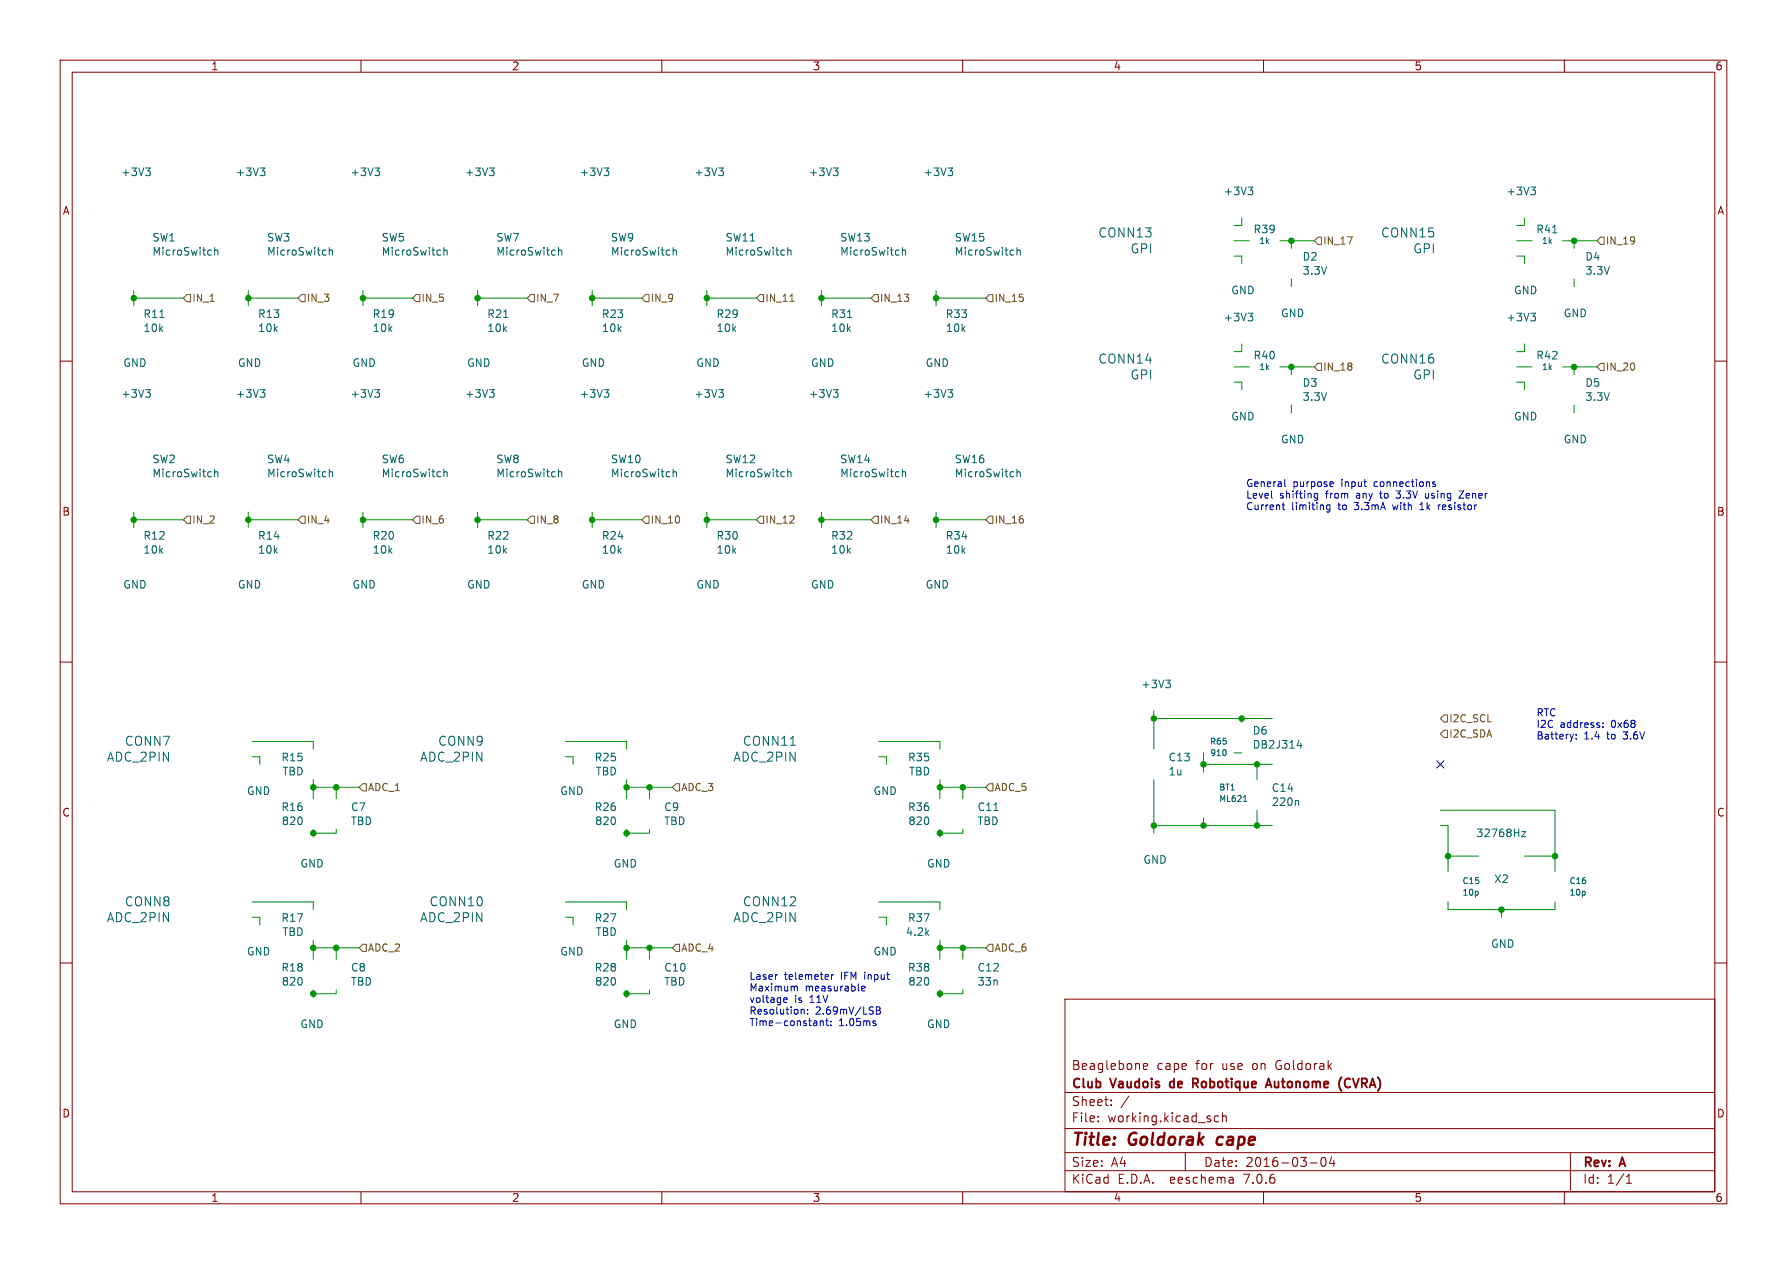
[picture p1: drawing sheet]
<svg xmlns="http://www.w3.org/2000/svg" width="297mm" height="210mm" viewBox="0 0 297 210" stroke-linecap="round" stroke-linejoin="round" font-family="sans-serif">
<g fill="none" stroke="#840000" stroke-width=".17">
<path d="M10 10h277v190h-277zM12 12h273v186h-273zM60 10v2M110 10v2M160 10v2M210 10v2M260 10v2M10 60h2M285 60h2M10 110h2M285 110h2M10 160h2"/>
<path d="M285 160h2M177 166h108v32h-108zM190 177.2l.7-.1v-.3l-.5-.1-.2 .2 .1 .7h.6M60 198v2M110 198v2M160 198v2M177 194.5h108M177 191.5h108M177 187.5h108M177 181.5h108M182.5 186.3v.1M182.5 185.5v.1"/>
<path d="M184.7 183.6v.1M184.7 182.8v.1M187.6 182.1l-1.3 2M197 191.5v3M202.5 185.5l-.4-.1-.3 .3v.4l.2 .2h.5M203.2 185.5l.2-.1 .3 .1 .1 .9M203.2 184.9v1.5M204.9 195.7l.1 .9M205 196.5l-.2 .1M205 196h-.2M210 198v2M217.7 193.2h1.2"/>
<path d="M219.7 192.4l.2-.1a.81 .81 0 0 1 .3 1.4l-.2 .1a.81 .81 0 0 1-.3-1.4zM221.3 192.2l-.3 1.1h.9M221.7 192.8v1M260 198v2M261 191.5v6.5M270.3 196.6h.9M270.3 195.5l.4-.4v1.5"/>
</g>
<path d="M202.4 189.1l-.2 .7 .3 .4" fill="none" stroke="#840000" stroke-width=".4"/>
<path d="M194.5 179.8v.7M198.6 180l.5 .7M199 179.3l-.7-.1v1.5M199 179.9l-.7 .1M223 179h-.1M224.4 179.3a.6 .6 0 0 0-.7 0 .6 .6 0 0 0-.2 .7 .56 .56 0 0 0 .3 .6 .56 .56 0 0 0 .6-.1M210.3 180.7l.5-1.5 .5 1.5M210.5 180.3h.7" fill="none" stroke="#840000" stroke-width=".3"/>
<g fill="none" stroke="#725600" stroke-width=".17">
<path d="M219 39.4h.6v1.2h-.6l-.6-.6zM266 39.4h.6v1.2h-.6l-.6-.6zM31.1 48.9h.6v1.2h-.6l-.6-.6zM50.1 48.9h.6v1.2h-.6l-.6-.6zM69.2 48.9h.6v1.2h-.6l-.6-.6zM88.2 48.9h.6v1.2h-.6l-.6-.6zM107.3 48.9h.6v1.2h-.6l-.6-.6zM126.3 48.9h.6v1.2h-.6l-.6-.6zM131.3 50.1h.7M145.4 48.9h.6v1.2h-.6l-.6-.6zM164.4 48.9h.6v1.2h-.6l-.6-.6zM219 60.4h.6v1.2h-.6l-.6-.6z"/>
<path d="M266 60.4h.6v1.2h-.6l-.6-.6zM31.1 85.8h.6v1.2h-.6l-.6-.6zM50.1 85.8h.6v1.2h-.6l-.6-.6zM69.2 85.8h.6v1.2h-.6l-.6-.6zM88.2 85.8h.6v1.2h-.6l-.6-.6zM107.3 85.8h.6v1.2h-.6l-.6-.6zM126.3 85.8h.6v1.2h-.6l-.6-.6zM145.4 85.8h.6v1.2h-.6l-.6-.6zM164.4 85.8h.6v1.2h-.6l-.6-.6zM240 118.8h.6v1.2h-.6l-.6-.6zM60.3 130.2h.6v1.2h-.6l-.6-.6zM112.4 130.2h.6v1.2h-.6l-.6-.6z"/>
<path d="M164.4 130.2h.6v1.2h-.6l-.6-.6zM240 121.3h.6v1.2h-.6l-.6-.6zM60.3 156.9h.6v1.2h-.6l-.6-.6zM112.4 156.9h.6v1.2h-.6l-.6-.6zM164.4 156.9h.6v1.2h-.6l-.6-.6z"/>
</g>
<g fill="none" stroke="#0000c2" stroke-width=".17">
<path d="M213.5 79.6v1.1l.2 .1M211.4 82.7l.1 .1M213.1 83.9h.4M213.2 83.5v1l.3 .2M218.4 82.5l.3 .3 .3-.1M219 82v.9l-.1 .2M219 82h-.3l-.3 .2M221 83.9h-.3l-.2 .2 .1 .5h.4M221 83.9v1l-.2 .2-.3-.1M221.2 80l.3 .1 .1 .2-.6 .1M221.5 80.8h-.3M229.3 82h.4"/>
<path d="M231.4 83.9l.3 .8M232 82.7l.5 .1M236 84.7h.7M236 83.8l.3-.3v1.2M236.9 82l.1 .7 .2 .1 .2-.1M238.1 80.3l.5 .3-.2 .2h-.3M238.5 80.1l-.2-.1-.2 .2M239.4 83.9l-.3 .2M242.5 81.6h.8l-.8 1.2h.8M261.5 122l-.3 .8M262 122.7v.1M262 122v.2"/>
<path d="M266.4 120.8v.1M266.4 120.1v.1M129.1 161.9h.1M130.3 166.5h.5M130.3 165.8h.3l.2 .3-.6 .1M132.1 163.9h.4v.7M133.2 167.7h.4l.1 .8M134.2 168.4v.1M134.2 167.7v.2M136.3 169.6v.8M136.3 169.7l.2-.1 .3 .1v.7M137.2 169.6h.5"/>
<path d="M137.4 169.2v1l.3 .2M138.1 170.3v.1M138.1 169.7v.1M138.2 161.9v.8M138.5 161.9l-.3 .3M143.2 164.2l.6-.1-.1-.2-.3-.1-.2 .2 .1 .6h.4M145.3 169.6l.2 .1M145.3 170l.2 .1 .1 .1-.2 .2h-.2M145.7 167.3h.3l.3 .2-.3 .4 .3 .1v.3l-.2 .2h-.4zM145.7 167.9h.3"/>
</g>
<g fill="none" stroke="#009600" stroke-width=".17">
<path d="M206.4 36.2v1.3h-1.3M253.4 36.2v1.3h-1.3M22.2 48.3v2.5M22.2 49.5h8.3M41.3 49.5h8.2M41.3 48.3v2.5M60.3 49.5h8.3M60.3 48.3v2.5M79.4 49.5h8.2M79.4 48.3v2.5M98.4 49.5h8.3M98.4 48.3v2.5"/>
<path d="M117.5 48.3v2.5M117.5 49.5h8.2M136.5 48.3v2.5M136.5 49.5h8.3M155.6 48.3v2.5M155.6 49.5h8.2M205.1 40h2.5M205.1 42.5h1.3v1.3M206.4 57.2v1.2h-1.3M212.7 40h5.7M214.6 40v1.3M214.6 46.4v1.2"/>
<path d="M252.1 40h2.5M252.1 42.5h1.3v1.3M253.4 57.2v1.2h-1.3M259.7 40h5.7M261.6 40v1.3M261.6 46.4v1.2M205.1 63.5h1.3v1.3M205.1 61h2.5M212.7 61h5.7M214.6 61v1.2M214.6 67.3v1.3M252.1 63.5h1.3v1.3"/>
<path d="M252.1 61h2.5M259.7 61h5.7M261.6 61v1.2M261.6 67.3v1.3M22.2 86.4h8.3M22.2 85.1v2.5M41.3 86.4h8.2M41.3 85.1v2.5M60.3 86.4h8.3M60.3 85.1v2.5M79.4 86.4h8.2M79.4 85.1v2.5"/>
<path d="M98.4 86.4h8.3M98.4 85.1v2.5M117.5 85.1v2.5M117.5 86.4h8.2M136.5 86.4h8.3M136.5 85.1v2.5M155.6 86.4h8.2M155.6 85.1v2.5M191.8 118.1v6.4M191.8 119.4h19.7M206.4 119.4v.6M41.9 123.2h10.2v1.3"/>
<path d="M41.9 125.7h1.3v1.3M52.1 130.8h7.6M52.1 129.5v3.2M52.1 137.8v1.3M55.9 130.8v1.9M55.9 137.8v.6h-3.8M94 123.2h10.1v1.3M94 125.7h1.2v1.3M104.1 129.5v3.2M104.1 137.8v1.3M104.1 130.8h7.7M107.9 137.8v.6h-3.8"/>
<path d="M107.9 130.8v1.9M146 125.7h1.3v1.3M146 123.2h10.2v1.3M156.2 130.8h7.6M156.2 129.5v3.2M156.2 137.8v1.3M160 137.8v.6h-3.8M160 130.8v1.9M191.8 129.5v8.9M191.8 137.2h19.7M200 125.1v3.2M200 135.9v1.3"/>
<path d="M200 127h11.5M205.1 125.1h1.3M208.9 127v2.5M208.9 134.6v2.6M239.4 137.2h1.3v7.6M239.4 134.6h19v10.2M41.9 149.9h10.2v1.2M41.9 152.4h1.3v1.3M52.1 156.2v3.2M52.1 157.5h7.6M55.9 157.5v1.9M94 149.9h10.1v1.2"/>
<path d="M94 152.4h1.2v1.3M104.1 156.2v3.2M104.1 157.5h7.7M107.9 157.5v1.9M146 152.4h1.3v1.3M146 149.9h10.2v1.2M156.2 157.5h7.6M156.2 156.2v3.2M160 157.5v1.9M240.7 149.9v1.2h17.7v-1.2M240.7 142.2h5M249.6 151.1v1.3"/>
<path d="M253.4 142.2h5M52.1 164.5v1.2M55.9 164.5v.6h-3.8M104.1 164.5v1.2M107.9 164.5v.6h-3.8M156.2 164.5v1.2M160 164.5v.6h-3.8"/>
</g>
<path d="M238.8 126.4l1.2 1.2M240 126.4l-1.2 1.2" fill="none" stroke="#000084" stroke-width=".17"/>
<g fill="none" stroke="#006464" stroke-width=".17">
<path d="M24.2 27.9h.8l-.4 .5M24.7 28.4l.3 .2v.3l-.3 .3M43.2 27.9h.8l-.4 .5M43.8 28.4l.2 .2v.3l-.2 .3M62.3 27.9h.8l-.4 .5M62.8 28.4l.3 .2v.3l-.3 .3M81.3 27.9h.8l-.4 .5M81.9 28.4l.2 .2v.3l-.2 .3M100.4 27.9h.8l-.4 .5M100.9 28.4l.3 .2v.3l-.3 .3M119.4 27.9h.8l-.4 .5M120 28.4l.2 .2v.3l-.2 .3"/>
<path d="M138.5 27.9h.8l-.4 .5M139 28.4l.3 .2v.3l-.3 .3M157.5 27.9h.8l-.4 .5M158.1 28.4l.2 .2v.3l-.2 .3M207.4 31.1h.8l-.4 .5M208 31.6l.2 .2v.3l-.2 .3M254.4 31.1h.8l-.4 .5M255 31.6l.2 .2v.3l-.2 .3M258.1 38.7h.7M26.6 52.8h.7M35.7 41.7l.2-.2 .3 .1v.8M35.7 41.1v1.3"/>
<path d="M54.7 41.7l.2-.2 .3 .1 .1 .8M54.7 41.1v1.3M73.8 41.7l.2-.2 .3 .1v.8M73.8 41.1v1.3M83.7 52.8h.7M92.8 41.7l.2-.2 .3 .1 .1 .8M92.8 41.1v1.3M111.9 41.7l.2-.2 .3 .1v.8M111.9 41.1v1.3M130.9 41.7l.2-.2 .3 .1 .1 .8M130.9 41.1v1.3M140.9 52.8h.7"/>
<path d="M150 41.7l.2-.2 .3 .1v.8M150 41.1v1.3M169 41.1v1.3M169 41.7l.2-.2 .3 .1 .1 .8M207.4 52h.8l-.4 .5M208 52.5l.2 .3v.3l-.2 .2M254.4 52h.8l-.4 .5M255 52.5l.2 .3v.3l-.2 .2M24.2 64.7h.8l-.4 .5M24.7 65.2l.3 .3v.3l-.3 .2M35.7 78.5l.2-.1h.3v.8M35.7 77.9v1.3"/>
<path d="M43.2 64.7h.8l-.4 .5M43.8 65.2l.2 .3v.3l-.2 .2M54.7 78.5l.2-.1h.3l.1 .8M54.7 77.9v1.3M62.3 64.7h.8l-.4 .5M62.8 65.2l.3 .3v.3l-.3 .2M73.8 78.5l.2-.1h.3v.8M73.8 77.9v1.3M81.3 64.7h.8l-.4 .5M81.9 65.2l.2 .3v.3l-.2 .2M92.8 78.5l.2-.1h.3l.1 .8M92.8 77.9v1.3"/>
<path d="M100.4 64.7h.8l-.4 .5M100.9 65.2l.3 .3v.3l-.3 .2M111.9 78.5l.2-.1h.3v.8M111.9 77.9v1.3M119.4 64.7h.8l-.4 .5M120 65.2l.2 .3v.3l-.2 .2M130.9 78.5l.2-.1h.3l.1 .8M130.9 77.9v1.3M138.5 64.7h.8l-.4 .5M139 65.2l.3 .3v.3l-.3 .2M150 78.5l.2-.1h.3v.8M150 77.9v1.3"/>
<path d="M157.5 64.7h.8l-.4 .5M158.1 65.2l.2 .3v.3l-.2 .2M169 77.9v1.3M169 78.5l.2-.1h.3l.1 .8M193.7 113h.8l-.4 .5M194.3 113.5l.2 .2v.3l-.2 .3M131.4 123.8h.8M165.2 134.7h.7M203.7 124.7v.7M206.7 133.2h.5M215.6 123.9h.8M215.7 133l.1 .2v.6"/>
<path d="M216.2 123.5v.8M252.9 138.2h.7l-.7 .8h.7"/>
</g>
<g fill="#009600" stroke="#009600" stroke-width=".17">
<circle cx="261.6" cy="61" r=".46"/>
<circle cx="261.6" cy="40" r=".46"/>
<circle cx="214.6" cy="40" r=".46"/>
<circle cx="156.2" cy="130.8" r=".46"/>
<circle cx="160" cy="130.8" r=".46"/>
<circle cx="156.2" cy="138.4" r=".46"/>
<circle cx="156.2" cy="157.5" r=".46"/>
<circle cx="160" cy="157.5" r=".46"/>
<circle cx="200" cy="127" r=".46"/>
<circle cx="156.2" cy="165.1" r=".46"/>
<circle cx="249.6" cy="151.1" r=".46"/>
<circle cx="208.9" cy="127" r=".46"/>
<circle cx="206.4" cy="119.4" r=".46"/>
<circle cx="191.8" cy="119.4" r=".46"/>
<circle cx="200" cy="137.2" r=".46"/>
<circle cx="191.8" cy="137.2" r=".46"/>
<circle cx="258.4" cy="142.2" r=".46"/>
<circle cx="240.7" cy="142.2" r=".46"/>
<circle cx="208.9" cy="137.2" r=".46"/>
<circle cx="155.6" cy="86.4" r=".46"/>
<circle cx="214.6" cy="61" r=".46"/>
<circle cx="98.4" cy="86.4" r=".46"/>
<circle cx="107.9" cy="130.8" r=".46"/>
<circle cx="104.1" cy="130.8" r=".46"/>
<circle cx="117.5" cy="86.4" r=".46"/>
<circle cx="136.5" cy="86.4" r=".46"/>
<circle cx="52.1" cy="138.4" r=".46"/>
<circle cx="52.1" cy="165.1" r=".46"/>
<circle cx="52.1" cy="157.5" r=".46"/>
<circle cx="52.1" cy="130.8" r=".46"/>
<circle cx="55.9" cy="130.8" r=".46"/>
<circle cx="55.9" cy="157.5" r=".46"/>
<circle cx="107.9" cy="157.5" r=".46"/>
<circle cx="104.1" cy="157.5" r=".46"/>
<circle cx="22.2" cy="86.4" r=".46"/>
<circle cx="22.2" cy="49.5" r=".46"/>
<circle cx="41.3" cy="49.5" r=".46"/>
<circle cx="104.1" cy="165.1" r=".46"/>
<circle cx="104.1" cy="138.4" r=".46"/>
<circle cx="60.3" cy="86.4" r=".46"/>
<circle cx="41.3" cy="86.4" r=".46"/>
<circle cx="79.4" cy="86.4" r=".46"/>
<circle cx="79.4" cy="49.5" r=".46"/>
<circle cx="60.3" cy="49.5" r=".46"/>
<circle cx="155.6" cy="49.5" r=".46"/>
<circle cx="98.4" cy="49.5" r=".46"/>
<circle cx="117.5" cy="49.5" r=".46"/>
<circle cx="136.5" cy="49.5" r=".46"/>
</g>
<g font-size="2.8" fill="#840000">
<text x="178" y="190.9">Title:</text>
<text x="187.7" y="190.9">Goldorak</text>
<text x="203.1" y="190.9">cape</text>
</g>
<g font-size="2.1" fill="#006464">
<text x="182.4" y="39.7">CONN13</text>
<text x="229.4" y="39.7">CONN15</text>
<text x="187.8" y="42.3">GPI</text>
<text x="234.8" y="42.3">GPI</text>
<text x="182.4" y="60.6">CONN14</text>
<text x="187.8" y="63.3">GPI</text>
<text x="229.4" y="60.6">CONN16</text>
<text x="234.8" y="63.3">GPI</text>
<text x="20.7" y="124.1">CONN7</text>
<text x="72.7" y="124.1">CONN9</text>
<text x="123.4" y="124.1">CONN11</text>
<text x="17.7" y="126.8">ADC_2PIN</text>
<text x="69.7" y="126.8">ADC_2PIN</text>
<text x="121.8" y="126.8">ADC_2PIN</text>
<text x="17.7" y="153.4">ADC_2PIN</text>
<text x="20.7" y="150.8">CONN8</text>
<text x="69.7" y="153.4">ADC_2PIN</text>
<text x="71.3" y="150.8">CONN10</text>
<text x="121.8" y="153.4">ADC_2PIN</text>
<text x="123.4" y="150.8">CONN12</text>
</g>
<g font-size="2.1" fill="#840000">
<text x="178" y="178">Beaglebone</text>
<text x="192.2" y="178">cape</text>
<text x="198.8" y="178">for</text>
<text x="203.3" y="178">use</text>
<text x="208.4" y="178">on</text>
<text x="212.4" y="178">Goldorak</text>
<text x="178" y="184">Sheet:</text>
<text x="178" y="181.2">Club</text>
<text x="184.7" y="181.2">Vaudois</text>
<text x="195.1" y="181.2">de</text>
<text x="199.5" y="181.2">Robotique</text>
<text x="212.4" y="181.2">Autonome</text>
<text x="225" y="181.2">(CVRA)</text>
<text x="178" y="186.7">File:</text>
<text x="184.1" y="186.7">working.kicad_sch</text>
<text x="178" y="196.9">KiCad</text>
<text x="178" y="194.1">Size:</text>
<text x="184.7" y="194.1">A4</text>
<text x="185.7" y="196.9">E.D.A.</text>
<text x="194.6" y="196.9">eeschema</text>
<text x="200" y="194.1">Date:</text>
<text x="207" y="196.9">7.0.6</text>
<text x="207" y="194.1">2016-03-04</text>
<text x="263" y="194.3">Rev:</text>
<text x="263" y="196.9">Id:</text>
<text x="267.1" y="196.9">1/1</text>
<text x="269.4" y="194.3">A</text>
</g>
<g font-size="1.8" fill="#840000">
<text x="35" y="11.9">1</text>
<text x="85" y="11.9">2</text>
<text x="135" y="11.9">3</text>
<text x="185" y="11.9">4</text>
<text x="235" y="11.9">5</text>
<text x="285" y="11.9">6</text>
<text x="10.3" y="35.9">A</text>
<text x="285.3" y="35.9">A</text>
<text x="10.3" y="85.9">B</text>
<text x="285.3" y="85.9">B</text>
<text x="10.3" y="135.9">C</text>
<text x="285.3" y="135.9">C</text>
<text x="10.3" y="185.9">D</text>
<text x="285.3" y="185.9">D</text>
<text x="35" y="199.9">1</text>
<text x="85" y="199.9">2</text>
<text x="135" y="199.9">3</text>
<text x="185" y="199.9">4</text>
<text x="235" y="199.9">5</text>
<text x="285" y="199.9">6</text>
</g>
<g font-size="1.8" fill="#006464">
<text x="20" y="29.5">+3V3</text>
<text x="39.1" y="29.5">+3V3</text>
<text x="58.1" y="29.5">+3V3</text>
<text x="77.2" y="29.5">+3V3</text>
<text x="96.2" y="29.5">+3V3</text>
<text x="115.3" y="29.5">+3V3</text>
<text x="134.3" y="29.5">+3V3</text>
<text x="153.4" y="29.5">+3V3</text>
<text x="203.3" y="32.6">+3V3</text>
<text x="250.3" y="32.6">+3V3</text>
<text x="25.2" y="40.3">SW1</text>
<text x="44.3" y="40.3">SW3</text>
<text x="63.3" y="40.3">SW5</text>
<text x="82.4" y="40.3">SW7</text>
<text x="101.4" y="40.3">SW9</text>
<text x="120.5" y="40.3">SW11</text>
<text x="139.5" y="40.3">SW13</text>
<text x="158.6" y="40.3">SW15</text>
<text x="208.2" y="39">R39</text>
<text x="255.2" y="39">R41</text>
<text x="25.2" y="42.7">MicroSwitch</text>
<text x="44.3" y="42.7">MicroSwitch</text>
<text x="63.3" y="42.7">MicroSwitch</text>
<text x="82.4" y="42.7">MicroSwitch</text>
<text x="101.4" y="42.7">MicroSwitch</text>
<text x="120.5" y="42.7">MicroSwitch</text>
<text x="139.5" y="42.7">MicroSwitch</text>
<text x="158.6" y="42.7">MicroSwitch</text>
<text x="216.4" y="43.5">D2</text>
<text x="216.4" y="45.8">3.3V</text>
<text x="263.4" y="43.5">D4</text>
<text x="263.4" y="45.8">3.3V</text>
<text x="23.7" y="53">R11</text>
<text x="42.8" y="53">R13</text>
<text x="61.8" y="53">R19</text>
<text x="80.9" y="53">R21</text>
<text x="99.9" y="53">R23</text>
<text x="119" y="53">R29</text>
<text x="138" y="53">R31</text>
<text x="157.1" y="53">R33</text>
<text x="203.3" y="53.6">+3V3</text>
<text x="204.5" y="49.1">GND</text>
<text x="212.8" y="52.9">GND</text>
<text x="250.3" y="53.6">+3V3</text>
<text x="251.5" y="49.1">GND</text>
<text x="259.8" y="52.9">GND</text>
<text x="23.7" y="55.4">10k</text>
<text x="42.8" y="55.4">10k</text>
<text x="61.8" y="55.4">10k</text>
<text x="80.9" y="55.4">10k</text>
<text x="99.9" y="55.4">10k</text>
<text x="119" y="55.4">10k</text>
<text x="138" y="55.4">10k</text>
<text x="157.1" y="55.4">10k</text>
<text x="208.2" y="59.9">R40</text>
<text x="255.2" y="59.9">R42</text>
<text x="20.4" y="61.2">GND</text>
<text x="39.4" y="61.2">GND</text>
<text x="58.5" y="61.2">GND</text>
<text x="77.5" y="61.2">GND</text>
<text x="96.6" y="61.2">GND</text>
<text x="115.6" y="61.2">GND</text>
<text x="134.7" y="61.2">GND</text>
<text x="153.7" y="61.2">GND</text>
<text x="216.4" y="64.5">D3</text>
<text x="263.4" y="64.5">D5</text>
<text x="20" y="66.3">+3V3</text>
<text x="39.1" y="66.3">+3V3</text>
<text x="58.1" y="66.3">+3V3</text>
<text x="77.2" y="66.3">+3V3</text>
<text x="96.2" y="66.3">+3V3</text>
<text x="115.3" y="66.3">+3V3</text>
<text x="134.3" y="66.3">+3V3</text>
<text x="153.4" y="66.3">+3V3</text>
<text x="204.5" y="70.1">GND</text>
<text x="216.4" y="66.8">3.3V</text>
<text x="251.5" y="70.1">GND</text>
<text x="263.4" y="66.8">3.3V</text>
<text x="25.2" y="77.2">SW2</text>
<text x="44.3" y="77.2">SW4</text>
<text x="63.3" y="77.2">SW6</text>
<text x="82.4" y="77.2">SW8</text>
<text x="101.4" y="77.2">SW10</text>
<text x="120.5" y="77.2">SW12</text>
<text x="139.5" y="77.2">SW14</text>
<text x="158.6" y="77.2">SW16</text>
<text x="212.8" y="73.9">GND</text>
<text x="259.8" y="73.9">GND</text>
<text x="25.2" y="79.5">MicroSwitch</text>
<text x="44.3" y="79.5">MicroSwitch</text>
<text x="63.3" y="79.5">MicroSwitch</text>
<text x="82.4" y="79.5">MicroSwitch</text>
<text x="101.4" y="79.5">MicroSwitch</text>
<text x="120.5" y="79.5">MicroSwitch</text>
<text x="139.5" y="79.5">MicroSwitch</text>
<text x="158.6" y="79.5">MicroSwitch</text>
<text x="23.7" y="89.9">R12</text>
<text x="42.8" y="89.9">R14</text>
<text x="61.8" y="89.9">R20</text>
<text x="80.9" y="89.9">R22</text>
<text x="99.9" y="89.9">R24</text>
<text x="119" y="89.9">R30</text>
<text x="138" y="89.9">R32</text>
<text x="157.1" y="89.9">R34</text>
<text x="23.7" y="92.2">10k</text>
<text x="42.8" y="92.2">10k</text>
<text x="61.8" y="92.2">10k</text>
<text x="80.9" y="92.2">10k</text>
<text x="99.9" y="92.2">10k</text>
<text x="119" y="92.2">10k</text>
<text x="138" y="92.2">10k</text>
<text x="157.1" y="92.2">10k</text>
<text x="20.4" y="98">GND</text>
<text x="39.4" y="98">GND</text>
<text x="58.5" y="98">GND</text>
<text x="77.5" y="98">GND</text>
<text x="96.6" y="98">GND</text>
<text x="115.6" y="98">GND</text>
<text x="134.7" y="98">GND</text>
<text x="153.7" y="98">GND</text>
<text x="189.6" y="114.6">+3V3</text>
<text x="208.1" y="122.3">D6</text>
<text x="208.1" y="124.6">DB2J314</text>
<text x="46.7" y="126.7">R15</text>
<text x="46.9" y="129">TBD</text>
<text x="98.7" y="126.7">R25</text>
<text x="98.9" y="129">TBD</text>
<text x="150.8" y="126.7">R35</text>
<text x="151" y="129">TBD</text>
<text x="194.1" y="129">1u</text>
<text x="194.1" y="126.7">C13</text>
<text x="211.3" y="131.8">C14</text>
<text x="40.9" y="132.3">GND</text>
<text x="46.7" y="135">R16</text>
<text x="46.7" y="137.3">820</text>
<text x="58.2" y="135">C7</text>
<text x="58.2" y="137.3">TBD</text>
<text x="93" y="132.3">GND</text>
<text x="98.7" y="135">R26</text>
<text x="98.8" y="137.3">820</text>
<text x="110.3" y="135">C9</text>
<text x="110.3" y="137.3">TBD</text>
<text x="145.1" y="132.3">GND</text>
<text x="150.8" y="135">R36</text>
<text x="150.9" y="137.3">820</text>
<text x="162.4" y="135">C11</text>
<text x="162.4" y="137.3">TBD</text>
<text x="211.3" y="134.1">220n</text>
<text x="189.9" y="143.7">GND</text>
<text x="245.3" y="139.3">32768Hz</text>
<text x="49.8" y="144.3">GND</text>
<text x="101.9" y="144.3">GND</text>
<text x="154" y="144.3">GND</text>
<text x="248.2" y="146.9">X2</text>
<text x="46.7" y="153.4">R17</text>
<text x="46.9" y="155.7">TBD</text>
<text x="98.7" y="153.4">R27</text>
<text x="98.9" y="155.7">TBD</text>
<text x="150.4" y="155.7">4.2k</text>
<text x="150.8" y="153.4">R37</text>
<text x="40.9" y="159">GND</text>
<text x="46.7" y="161.6">R18</text>
<text x="58.2" y="161.6">C8</text>
<text x="93" y="159">GND</text>
<text x="98.7" y="161.6">R28</text>
<text x="110.3" y="161.6">C10</text>
<text x="145.1" y="159">GND</text>
<text x="150.8" y="161.6">R38</text>
<text x="162.4" y="161.6">C12</text>
<text x="247.7" y="157.7">GND</text>
<text x="46.7" y="164">820</text>
<text x="58.2" y="164">TBD</text>
<text x="98.8" y="164">820</text>
<text x="110.3" y="164">TBD</text>
<text x="150.9" y="164">820</text>
<text x="162.4" y="164">33n</text>
<text x="49.8" y="171">GND</text>
<text x="101.9" y="171">GND</text>
<text x="154" y="171">GND</text>
</g>
<g font-size="1.7" fill="#725600">
<text x="219.8" y="40.8">IN_17</text>
<text x="266.8" y="40.8">IN_19</text>
<text x="31.9" y="50.4">IN_1</text>
<text x="50.9" y="50.4">IN_3</text>
<text x="70" y="50.4">IN_5</text>
<text x="89" y="50.4">IN_7</text>
<text x="108.1" y="50.4">IN_9</text>
<text x="127.1" y="50.4">IN_11</text>
<text x="146.2" y="50.4">IN_13</text>
<text x="165.2" y="50.4">IN_15</text>
<text x="219.8" y="61.8">IN_18</text>
<text x="266.8" y="61.8">IN_20</text>
<text x="31.9" y="87.2">IN_2</text>
<text x="50.9" y="87.2">IN_4</text>
<text x="70" y="87.2">IN_6</text>
<text x="89" y="87.2">IN_8</text>
<text x="108.1" y="87.2">IN_10</text>
<text x="127.1" y="87.2">IN_12</text>
<text x="146.2" y="87.2">IN_14</text>
<text x="165.2" y="87.2">IN_16</text>
<text x="240.8" y="122.7">I2C_SDA</text>
<text x="240.8" y="120.2">I2C_SCL</text>
<text x="61.1" y="131.6">ADC_1</text>
<text x="113.1" y="131.6">ADC_3</text>
<text x="165.2" y="131.6">ADC_5</text>
<text x="61.1" y="158.3">ADC_2</text>
<text x="113.1" y="158.3">ADC_4</text>
<text x="165.2" y="158.3">ADC_6</text>
</g>
<g font-size="1.7" fill="#0000c2">
<text x="207" y="81">General</text>
<text x="207" y="82.9">Level</text>
<text x="212.7" y="82.9">shifting</text>
<text x="214.9" y="81">purpose</text>
<text x="220.5" y="82.9">from</text>
<text x="223.1" y="81">input</text>
<text x="225.7" y="82.9">any</text>
<text x="228.7" y="81">connections</text>
<text x="229.9" y="82.9">to</text>
<text x="232.8" y="82.9">3.3V</text>
<text x="237.8" y="82.9">using</text>
<text x="243.7" y="82.9">Zener</text>
<text x="207" y="84.8">Current</text>
<text x="214.7" y="84.8">limiting</text>
<text x="222.6" y="84.8">to</text>
<text x="225.5" y="84.8">3.3mA</text>
<text x="232" y="84.8">with</text>
<text x="236.8" y="84.8">1k</text>
<text x="240" y="84.8">resistor</text>
<text x="255.3" y="119.1">RTC</text>
<text x="255.3" y="121">I2C</text>
<text x="255.3" y="122.9">Battery:</text>
<text x="259.3" y="121">address:</text>
<text x="263.3" y="122.9">1.4</text>
<text x="267.2" y="122.9">to</text>
<text x="267.9" y="121">0x68</text>
<text x="270.1" y="122.9">3.6V</text>
<text x="124.5" y="162.9">Laser</text>
<text x="124.5" y="164.8">Maximum</text>
<text x="124.5" y="166.7">voltage</text>
<text x="130.4" y="162.9">telemeter</text>
<text x="132.1" y="166.7">is</text>
<text x="133.8" y="164.8">measurable</text>
<text x="134.7" y="166.7">11V</text>
<text x="139.9" y="162.9">IFM</text>
<text x="144" y="162.9">input</text>
<text x="124.5" y="168.6">Resolution:</text>
<text x="124.5" y="170.6">Time-constant:</text>
<text x="135.5" y="168.6">2.69mV/LSB</text>
<text x="139.4" y="170.6">1.05ms</text>
</g>
<g font-size="1.4" fill="#006464">
<text x="209.2" y="40.7">1k</text>
<text x="256.2" y="40.7">1k</text>
<text x="209.2" y="61.7">1k</text>
<text x="256.2" y="61.7">1k</text>
<text x="201" y="123.9">R65</text>
<text x="201" y="125.8">910</text>
<text x="202.5" y="131.5">BT1</text>
<text x="202.5" y="133.4">ML621</text>
<text x="243" y="147.1">C15</text>
<text x="243" y="149">10p</text>
<text x="260.7" y="147.1">C16</text>
<text x="260.7" y="149">10p</text>
</g>
</svg>
